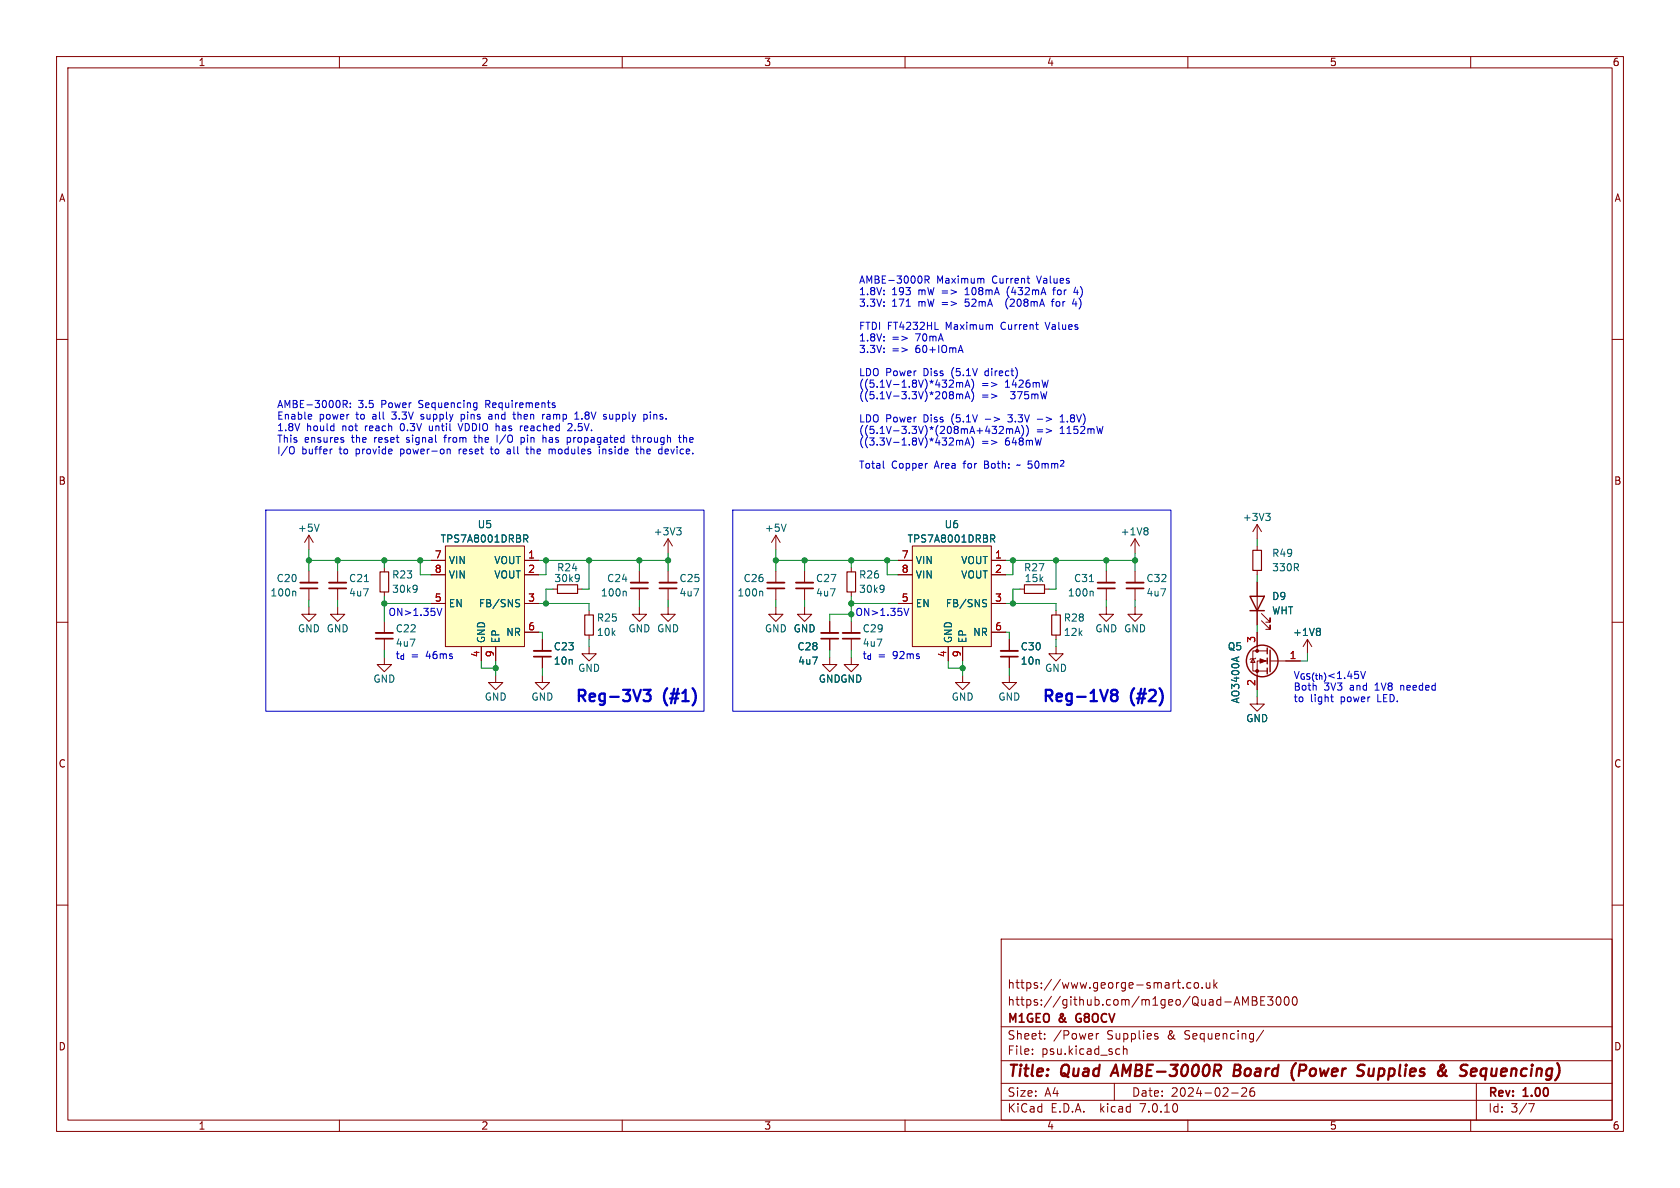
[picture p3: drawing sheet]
<svg xmlns="http://www.w3.org/2000/svg" width="297mm" height="210mm" viewBox="0 0 297 210" stroke-linecap="round" stroke-linejoin="round" font-family="sans-serif">
<g fill="none" stroke="#840000" stroke-width=".18">
<path d="M10 10h277v190h-277zM12 12h273v186h-273zM60 10v2M110 10v2M160 10v2M210 10v2M260 10v2M10 60h2M285 60h2M54.6 94.6v2.6M54.6 94.6l-.8 1.3M54.6 94.6l.8 1.3"/>
<path d="M76.2 99.1h2.5M78.7 96.5h14v17.8h-14zM92.7 99.1h2.5M118.1 95.3v2.5M118.1 95.3l-.8 1.2M118.1 95.3l.8 1.2M137.2 94.6l-.8 1.3M137.2 94.6v2.6M137.2 94.6l.7 1.3M158.7 99.1h2.6M161.3 96.5h14v17.8h-14zM175.3 99.1h2.5"/>
<path d="M200.7 95.3v2.5M200.7 95.3l-.8 1.2M200.7 95.3l.7 1.2M222.2 92.7v2.6M222.2 96.5v.8M222.2 92.7l-.7 1.3M222.2 92.7l.8 1.3M10 110h2M54.6 107.3v1.3h1.3l-1.3 1.3-1.3-1.3h1.3M54.6 101v2M54.6 104v2M59.7 107.3v1.3h1.3l-1.3 1.3-1.3-1.3h1.3"/>
<path d="M59.7 101v2M59.7 104v2M67.9 116.2v1.3h1.3l-1.3 1.2-1.2-1.2h1.2M67.9 100.3v.8M67.9 104.6v.8M67.9 109.9v2M67.9 112.9v2M76.2 101.6h2.5M76.2 106.7h2.5M85.1 114.3v2.5M87.6 119.4v1.3h1.3l-1.3 1.2-1.2-1.2h1.2M87.6 114.3v2.5"/>
<path d="M92.7 101.6h2.5M92.7 106.7h2.5M92.7 111.8h2.5M95.9 119.4v1.3h1.3l-1.3 1.2-1.3-1.2h1.3M95.9 113v2.1M95.9 116.1v2M97.8 104.1h.8M102.1 104.1h.8M104.1 114.3v1.3h1.3l-1.3 1.2-1.2-1.2h1.2M104.1 108v.7M104.1 112.3v.7M113 107.3v1.3h1.3l-1.3 1.3-1.2-1.3h1.2"/>
<path d="M113 101v2M113 104v2M118.1 107.3v1.3h1.3l-1.3 1.3-1.3-1.3h1.3M118.1 101v2M118.1 104v2M137.2 107.3v1.3h1.2l-1.2 1.3-1.3-1.3h1.3M137.2 101v2M137.2 104v2M142.2 107.3v1.3h1.3l-1.3 1.3-1.2-1.3h1.2M142.2 101v2M142.2 104v2M146.7 116.2v1.3h-1.3l1.3 1.2 1.3-1.2h-1.3"/>
<path d="M146.7 109.9v2M146.7 112.9v2M150.5 116.2v1.3h1.3l-1.3 1.2-1.3-1.2h1.3M150.5 100.3v.8M150.5 104.6v.8M150.5 109.9v2M150.5 112.9v2M158.7 101.6h2.6M158.7 106.7h2.6M167.6 114.3v2.5M170.2 119.4v1.3h1.2l-1.2 1.2-1.3-1.2h1.3M170.2 114.3v2.5"/>
<path d="M175.3 101.6h2.5M175.3 106.7h2.5M175.3 111.8h2.5M178.4 119.4v1.3h1.3l-1.3 1.2-1.2-1.2h1.2M178.4 113v2.1M178.4 116.1v2M180.3 104.1h.8M184.7 104.1h.7M186.7 114.3v1.3h1.3l-1.3 1.2-1.3-1.2h1.3M186.7 108v.7M186.7 112.3v.7M195.6 107.3v1.3h1.2l-1.2 1.3-1.3-1.3h1.3"/>
<path d="M195.6 101v2M195.6 104v2M200.7 107.3v1.3h1.2l-1.2 1.3-1.3-1.3h1.3M200.7 101v2M200.7 104v2M221.5 116.5l.4 .6h-.8zM222 116.3l-.1 .2h-.8l-.1 .1M222.2 100.8v.8M222.2 102.9v7.6M222.2 111.8v3.3M223 109.7l1.5 1.6v-.8v.8h-.7M223 108.5l1.5 1.5v-.8v.8h-.7"/>
<path d="M224 116.8h-1.8v5.1M224 115.1h-2.5v3.5h2.5M224.5 116.8h5.4M231.1 113l-.7 1.3M231.1 113v2.6M231.1 113l.8 1.3M285 110h2M222.2 123.2v1.3h1.3l-1.3 1.2-1.2-1.2h1.2M10 160h2M285 160h2M177 166h108v32h-108zM208.1 173.7h.6"/>
<path d="M208.3 173.2v1.3l.4 .2M209.2 174.6v.1M210.5 173.8l-.4-.1-.3 .3v.4l.2 .2h.5M211.2 173.8l.2-.1 .4 .1 .1 .6-.2 .2-.3 .1-.2-.1zM212.5 174.6v.1M213.2 173.7l.1 .9 .4 .1 .2-.1M213.9 173.7v1M214.6 173.2v1.5M214.7 174.1l.5 .6M215.2 173.7l-.6 .6M218.7 176.2l.5 1.5M219.7 177.7v-1.5l.5 1.1 .5-1.1v1.5"/>
<path d="M221.4 176.2h.5l.2 .1 .1 .3-.3 .3a.4 .4 0 0 1 .4 .4 .4 .4 0 0 1-.3 .4h-.6zM221.4 176.9h.5M222.9 176.9h.5M223.6 176.2h-.7v1.5h.7M224.1 176.2h.9l-.5 .6 .5 .1v.7l-.3 .1h-.4l-.2-.1M225.7 176.3l.3-.1a.81 .81 0 0 1 .5 .6 .81 .81 0 0 1-.3 .8l-.1 .1a.81 .81 0 0 1-.4-1.4zM227.2 176.3l.2-.1a.81 .81 0 0 1 .6 .6 .81 .81 0 0 1-.3 .8l-.2 .1a.81 .81 0 0 1-.6-.6 .81 .81 0 0 1 .3-.8zM228.6 176.3l.2-.1a.81 .81 0 0 1 .6 .6 .81 .81 0 0 1-.3 .8l-.1 .1a.81 .81 0 0 1-.4-1.4zM60 198v2M110 198v2M160 198v2M177 194.5h108"/>
<path d="M177 191.5h108M177 187.5h108M177 181.5h108M182.5 186.3v.1M182.5 185.5v.1M184.7 183.6v.1M184.7 182.8v.1M193.8 182.7v1M194.2 182.7l-.2 .1-.2 .2M197 191.5v3M197.8 185.4l.2 .1M198 186.3l-.2 .1"/>
<path d="M198.6 184.9v1.5M198.6 185.5l.2-.1 .4 .1v.9M204.3 182.7l.4 .1M204.3 183.2l.4 .1v.2l-.2 .2h-.3M210 198v2M217.7 193.2h1.2M219.5 192.4l.6-.1 .2 .1 .1 .3-.9 1.1h.9M221.7 192.3a.59 .59 0 0 0-.7 .6v.6l.1 .2 .4 .1 .2-.1 .1-.5-.1-.3h-.5l-.2 .3M223.4 182.1l-1.3 2M260 198v2M261 191.5v6.5M270.2 195.1h1l-.6 1.5"/>
</g>
<path d="M197.3 188.2l-1 2M218.2 189.2h.7M218.9 189.2l.2 .1M219 188.2h-.7l-.2 2 .9-.1M219.1 189.1l-.2 .1M229.1 187.9l-.1 .1M229.7 189.3h.8M230.6 188.2h-.8l-.2 2M242 188.9v1.2l.2 .1 .4-.1M262.6 188.9a.66 .66 0 0 0-.8 .4v.7l.3 .2h.3" fill="none" stroke="#840000" stroke-width=".4"/>
<g fill="none" stroke="#840000" stroke-width=".3">
<path d="M53.1 104h3M58.2 104h3M66.4 112.9h3.1M94.4 116.1h3M111.5 104h3.1M116.6 104h3M135.6 104h3.1M140.7 104h3.1M145.2 112.9h3M149 112.9h3M176.9 116.1h3.1M194.1 104h3"/>
<path d="M199.1 104h3.1M190.3 179.4l-.1 .4 .1 .7"/>
</g>
<g fill="none" stroke="#006464" stroke-width=".18">
<path d="M56.4 92.7l-.4 1.2M92.6 94.6h.5l.2 .2-.1 .4h-.6M92.9 95.2l.4 .6M119.6 93.3h.8l-.4 .5M120.2 93.8l.2 .2v.3l-.2 .3M139 92.7l-.4 1.2M175.1 94.6h.5l.3 .2-.2 .4h-.6M175.4 95.2l.5 .6M202.7 93.3l.3 .2-.3 .3 .3 .3v.2l-.3 .3M223.8 90.7h.7l-.4 .5M224.3 91.2l.2 .3v.3l-.2 .2M52.1 104.5l.2 .2v.7"/>
<path d="M64.4 102.8h.8M73.5 103.4l.2 .2a1.07 1.07 0 0 1-.1 1M73.7 104l-.2 .2M91.4 106.6l.3 .1 .2 .3-.3 .3h-.3M91.4 106l.5 .1M102.2 101.5l.2 .2a1.07 1.07 0 0 1-.2 1M102.4 102.1l-.2 .2M110.5 104.5l.2 .2v.7M134.7 104.5l.1 .2v.7M156 103.4l.2 .2a1.07 1.07 0 0 1-.1 1M156.3 104l-.3 .2M173.9 106.6l.4 .1 .1 .3-.2 .3h-.3"/>
<path d="M173.9 106l.5 .1M192.6 102.8h.7M193.1 104.5l.2 .2v.7M219 116.1l-1.3 .4M233.2 111.1l.2 .2-.2 .3 .2 .3v.2l-.2 .2"/>
</g>
<g fill="none" stroke="#840000" stroke-width=".33">
<path d="M53.1 103h3M58.2 103h3M66.4 111.9h3.1M94.4 115.1h3M111.5 103h3.1M116.6 103h3M135.6 103h3.1M140.7 103h3.1M145.2 111.9h3M149 111.9h3M176.9 115.1h3.1M194.1 103h3"/>
<path d="M199.1 103h3.1"/>
</g>
<g fill="none" stroke="#840000" stroke-width=".25">
<path d="M221 105.4h2.5l-1.3 2.6zM221 108h2.5M224 114.6v1M224 116.3v1M224 118.1v1M224.5 114.9v3.8"/>
<circle cx="223.1" cy="116.8" r="2.79"/>
</g>
<path d="M221.5 97.3h1.5v3.5h-1.5zM67.2 101.1h1.5v3.5h-1.5zM98.6 103.4h3.5v1.5h-3.5zM103.4 108.7h1.5v3.6h-1.5zM149.7 101.1h1.6v3.5h-1.6zM181.1 103.4h3.6v1.5h-3.6zM185.9 108.7h1.6v3.6h-1.6z" fill="none" stroke="#840000" stroke-width=".2"/>
<g fill="#ffffc2" stroke="#ffffc2" stroke-width=".18">
<path d="M78.7 96.5h14v17.8h-14z"/>
<path d="M161.3 96.5h14v17.8h-14z"/>
</g>
<g fill="#840000" stroke="#840000" stroke-width=".18">
<path d="M222.8 116.5l1 .3-1 .4z"/>
<circle cx="222.2" cy="118.6" r=".25"/>
<circle cx="222.2" cy="115.1" r=".25"/>
</g>
<g fill="none" stroke="#0000c2" stroke-width=".18">
<path d="M159.4 59.4l1 .4-1 .4M160.2 54.1h.7M163.5 49.5l.6-.1 .2-.2-.1-.3-.7-.1v1.3M163.8 49.5l.5 .6M165.3 58.2h.6M170.6 52.1h.7M170.7 51.1l-.1 .1M173.6 49.2l.3 .2v.7M178.2 51l-.1 .5 .1 .7M178.2 52.7a1.46 1.46 0 0 0 0 1.9M181.6 49.2h.4M181.9 50.1h.1"/>
<path d="M184.8 57l.4 1.2M185.9 53.3h.4M186.1 51.3h.5M186.3 52.9l-.3 .2v1M186.5 50.8l-.2 .2v1.1M189.9 52.8l-.3 .9h.8M190.1 50.8l-.3 .9h.8M190.2 53.3v.8M51.7 79h.1a.81 .81 0 0 1-.1 1.2M54.9 73.3l.2 .3-.6 .1M55 74l-.1 .1M58.7 79.4l-.3 .1"/>
<path d="M58.9 75.3l.1 .1M59 74.9v1.2M59 76.1h-.1M60.6 77.8l.2 .1-.2 .3M60.6 77.3l.1 .1M60.7 71.4h.6l.1-.2-.1-.3-.6-.1v1.3M61 71.4l.4 .7M61.9 71.9v.2M61.9 71.3v.1M74.4 74l.1 .1M74.6 73.3l-.2 .1 .2 .3M75.9 75.3v.7l.2 .1"/>
<path d="M78.4 77.3h.5M78.7 77l-.1 1.2M79.1 79.4h.4l.1 .8M81 74.9l.4 1.2M81.2 79.4v.8M81.4 79.4l-.2 .2M81.5 73.3v1.2M81.5 74l.4 .1M81.9 73.3h-.4M83.8 77.3h.5M84 76.9v1.1l.3 .2M84 71.2l.3 .1"/>
<path d="M84.3 71.2v1l-.1 .2M84.3 72l-.3 .1M86.4 73.3h.5M86.7 79.4h.5M86.9 79v1.1l.3 .1M87 73.6h-.5l-.1 .2 .1 .3 .5-.1M87.9 76.9v1.3M89.4 76.9l-1.1 1.6M89.7 79.4h.5M90.2 79.7l-.5 .1M90.7 73.3h.4M90.9 74l.2 .1"/>
<path d="M92.1 77.4l.4-.1 .2 .3-.1 .5h-.5M92.1 77.3v1.3M92.4 75.3l-.3 .1M92.8 75.4v.7M93 79.4h.4M93.1 79v1.1l.3 .1M93.3 75.6l-.6 .1M96.2 77.3l.3 .2v.7M96.3 73.3l-.3 .1M97.1 73.3h-.4M97.1 73.6h-.3l-.2 .2 .1 .2 .4 .1M97.3 79.4l.3 .2"/>
<path d="M97.6 79.6v.6M97.8 71.6l.3 .1 .1 .2-.2 .2h-.3M97.8 71.2l.3 .1M98.1 79.4h-.3l-.2 .2M100.8 77.4l.1 .2-.1 .5M101.1 75.2l-.8 .9h.8M101.6 74.1h.7M101.9 73l.1-.2v1.3M102.9 74v.1M106 79.4v.8M106.6 79.5l.3-.1 .2 .2M106.6 79.4v.8"/>
<path d="M107.8 73.3v.6l.3 .2M111.7 77.3h.5M111.9 76.9v1.1l.3 .2M112.4 79.4h.5M112.6 77.5l.4-.2 .2 .2M112.6 76.9v1.3M113.3 79.5l.3-.1 .2 .2M113.3 79v1.2M114.2 73.3l.2 .2v.4l-.2 .2M115 72.8v.1M115 73.3v.8M118 79.4h-.2l-.2 .2v.6h.4"/>
<path d="M118.2 79.7l-.6 .1M119.9 77.3h.5M120.2 78.1l.2 .1M120.8 77.5l.2-.2 .3 .1 .1 .8M120.8 76.9v1.3M159.4 61.5l1 .3-1 .4M169.1 67.6v.9M169.1 69.7v.8M169.1 77.8v.9M169.1 67.7l.4-.1 .1 .2M169.1 69.8l.4-.1 .1 .1M169.1 78l.4-.2 .1 .2"/>
<path d="M169.5 62h.6M169.6 67.8l.2-.2 .3 .1 .1 .8M169.6 67.8v.7M169.6 69.8v.7M169.6 78v.7M169.6 69.8l.2-.1h.3l.1 .8M169.6 78l.2-.2 .3 .1 .1 .8M169.8 61.1l.5 1.2M170.6 68.5l.4-1.3 .5 1.3M170.6 70.5l.4-1.3 .5 1.3M170.6 78.7l.4-1.3 .5 1.3M170.7 68.1h.6"/>
<path d="M170.7 70.1h.6M170.7 78.3h.6M171.8 69.1a1.46 1.46 0 0 1 0 1.9M172.1 67.6v.8l-.3 .5M172.1 77.8v.8l-.3 .6M175.3 67.6l.9 .4-.9 .3M175.3 69.7l.9 .3-.9 .4M175.3 77.8l.9 .4-.9 .4M176.7 75.5l.4-.1 .3 .3-.8 .9h.8M177.9 75.8v.8M177.9 75.9l.4-.1 .2 .2M178.2 73.3h.8"/>
<path d="M178.2 74.5l.2 .1M178.5 76l.2-.2 .3 .1v.7M178.5 76v.6M179.4 76.6l.5-1.2 .4 1.2M179.6 76.3h.6M180.7 75.2a1.49 1.49 0 0 1 0 1.9M181.5 75.2a1.49 1.49 0 0 1 0 1.9M183.4 74.1h.9M184.9 75.8l1 .4-1 .3M187.4 74.6h.8M187.4 73.7l.4-.4v1.3M47 90.2h77.5v35.5h-77.5z"/>
<path d="M89.7 80.2h.5M112.7 80.2h.2M129.5 90.2h77.5v35.5h-77.5zM156.2 82.6l.1 .2M179.7 82.3l.2-.1 .3 .1M77.3 107.5l.4 1.3 .4-1.3M159.8 107.5l.4 1.3 .5-1.3M235.2 123.2h.5M235.4 123.9l.3 .1"/>
</g>
<path d="M113.8 121.9h1.2l-.7 .8a.54 .54 0 0 1 .7 .4v.5l-.2 .2-.7 .1-.3-.1M196.8 122.8l-.2-.1a.41 .41 0 0 1-.2-.4 .41 .41 0 0 1 .4-.4l.6 .1 .2 .3-.1 .3-.3 .2M196.8 122.8l-.4 .4 .1 .6 .3 .1h.4l.4-.3v-.4l-.4-.4M196.8 122.8h.4" fill="none" stroke="#0000c2" stroke-width=".4"/>
<g fill="none" stroke="#009600" stroke-width=".18">
<path d="M54.6 99.1h21.6M54.6 97.2v3.8M59.7 99.1v1.9M67.9 99.1v1.2M74.3 99.1v2.5h1.9M95.2 99.1h22.9M96.5 99.1v2.5h-1.3M104.1 99.1v5h-1.2M113 99.1v1.9M118.1 97.8v3.2M137.2 97.2v3.8M137.2 99.1h21.5"/>
<path d="M142.2 99.1v1.9M150.5 99.1v1.2M156.8 99.1v2.5h1.9M177.8 99.1h22.9M179.1 99.1v2.5h-1.3M186.7 99.1v5h-1.3M195.6 99.1v1.9M200.7 97.8v3.2M222.2 95.3v1.2M54.6 106v1.3M59.7 106v1.3M67.9 106.7h8.3"/>
<path d="M67.9 105.4v4.5M67.9 114.9v1.3M85.1 116.8v1.3h2.5M87.6 116.8v2.6M95.2 106.7h8.9v1.3M95.2 111.8h.7v1.2M95.9 118.1v1.3M97.8 104.1h-1.3v2.6M104.1 113v1.3M113 106v1.3M118.1 106v1.3M137.2 106v1.3"/>
<path d="M142.2 106v1.3M146.7 114.9v1.3M150.5 105.4v4.5M150.5 114.9v1.3M150.5 108.6h-3.8v1.3M150.5 106.7h8.2M167.6 116.8v1.3h2.6M170.2 116.8v2.6M177.8 106.7h8.9v1.3M177.8 111.8h.6v1.2M178.4 118.1v1.3M180.3 104.1h-1.2v2.6"/>
<path d="M186.7 113v1.3M195.6 106v1.3M200.7 106v1.3M222.2 101.6v1.3M222.2 110.5v1.3M231.1 115.6v1.2h-1.2M222.2 121.9v1.3"/>
</g>
<g fill="#009600" stroke="#009600" stroke-width=".18">
<circle cx="200.7" cy="99.1" r=".46"/>
<circle cx="179.1" cy="99.1" r=".46"/>
<circle cx="179.1" cy="106.7" r=".46"/>
<circle cx="186.7" cy="99.1" r=".46"/>
<circle cx="195.6" cy="99.1" r=".46"/>
<circle cx="150.5" cy="108.6" r=".46"/>
<circle cx="170.2" cy="118.1" r=".46"/>
<circle cx="142.2" cy="99.1" r=".46"/>
<circle cx="137.2" cy="99.1" r=".46"/>
<circle cx="150.5" cy="106.7" r=".46"/>
<circle cx="150.5" cy="99.1" r=".46"/>
<circle cx="156.8" cy="99.1" r=".46"/>
<circle cx="59.7" cy="99.1" r=".46"/>
<circle cx="67.9" cy="106.7" r=".46"/>
<circle cx="67.9" cy="99.1" r=".46"/>
<circle cx="74.3" cy="99.1" r=".46"/>
<circle cx="54.6" cy="99.1" r=".46"/>
<circle cx="118.1" cy="99.1" r=".46"/>
<circle cx="104.1" cy="99.1" r=".46"/>
<circle cx="113" cy="99.1" r=".46"/>
<circle cx="96.5" cy="99.1" r=".46"/>
<circle cx="96.5" cy="106.7" r=".46"/>
<circle cx="87.6" cy="118.1" r=".46"/>
</g>
<g font-size="2.8" fill="#0000c2">
<text x="101.6" y="124.2">Reg-3V3</text>
<text x="117.4" y="124.2">(#1)</text>
<text x="184.1" y="124.2">Reg-1V8</text>
<text x="200" y="124.2">(#2)</text>
</g>
<g font-size="2.8" fill="#840000">
<text x="178" y="190.9">Title:</text>
<text x="187.7" y="190.9">Quad</text>
<text x="197.5" y="190.9">AMBE-3000R</text>
<text x="219.7" y="190.9">Board</text>
<text x="230.7" y="190.9">(Power</text>
<text x="243.2" y="190.9">Supplies</text>
<text x="258.2" y="190.9">&amp;</text>
<text x="263" y="190.9">Sequencing)</text>
</g>
<g font-size="2.1" fill="#840000">
<text x="178" y="178">https://github.com/m1geo/Quad-AMBE3000</text>
<text x="178" y="175">https://www.george-smart.co.uk</text>
<text x="178" y="184">Sheet:</text>
<text x="178" y="181.2">M1GEO</text>
<text x="186.2" y="184">/Power</text>
<text x="187.3" y="181.2">&amp;</text>
<text x="190.9" y="181.2">G8OCV</text>
<text x="195.7" y="184">Supplies</text>
<text x="206.5" y="184">&amp;</text>
<text x="209.7" y="184">Sequencing/</text>
<text x="178" y="186.7">File:</text>
<text x="184.1" y="186.7">psu.kicad_sch</text>
<text x="178" y="196.9">KiCad</text>
<text x="178" y="194.1">Size:</text>
<text x="184.7" y="194.1">A4</text>
<text x="185.7" y="196.9">E.D.A.</text>
<text x="194.6" y="196.9">kicad</text>
<text x="200" y="194.1">Date:</text>
<text x="201.8" y="196.9">7.0.10</text>
<text x="207" y="194.1">2024-02-26</text>
<text x="263" y="194.3">Rev:</text>
<text x="263" y="196.9">Id:</text>
<text x="267.1" y="196.9">3/7</text>
<text x="269.4" y="194.3">1.00</text>
</g>
<g font-size="1.8" fill="#840000">
<text x="35" y="11.9">1</text>
<text x="85" y="11.9">2</text>
<text x="135" y="11.9">3</text>
<text x="185" y="11.9">4</text>
<text x="235" y="11.9">5</text>
<text x="285" y="11.9">6</text>
<text x="10.3" y="35.9">A</text>
<text x="285.3" y="35.9">A</text>
<text x="10.3" y="85.9">B</text>
<text x="285.3" y="85.9">B</text>
<text x="10.3" y="135.9">C</text>
<text x="285.3" y="135.9">C</text>
<text x="10.3" y="185.9">D</text>
<text x="285.3" y="185.9">D</text>
<text x="35" y="199.9">1</text>
<text x="85" y="199.9">2</text>
<text x="135" y="199.9">3</text>
<text x="185" y="199.9">4</text>
<text x="235" y="199.9">5</text>
<text x="285" y="199.9">6</text>
</g>
<g font-size="1.8" fill="#0000c2">
<text x="151.8" y="50.2">AMBE-3000R</text>
<text x="151.8" y="52.3">1.8V:</text>
<text x="157.7" y="52.3">193</text>
<text x="162.5" y="52.3">mW =&gt;</text>
<text x="165.6" y="50.2">Maximum</text>
<text x="171.1" y="52.3">108mA</text>
<text x="175.5" y="50.2">Current</text>
<text x="178.7" y="52.3">(432mA</text>
<text x="183.6" y="50.2">Values</text>
<text x="187.1" y="52.3">for</text>
<text x="190.9" y="52.3">4)</text>
<text x="151.8" y="54.3">3.3V:</text>
<text x="151.8" y="58.4">FTDI FT4232HL</text>
<text x="157.7" y="54.3">171</text>
<text x="162.5" y="54.3">mW =&gt;</text>
<text x="167.3" y="58.4">Maximum</text>
<text x="171.1" y="54.3">52mA</text>
<text x="177.2" y="58.4">Current</text>
<text x="178.6" y="54.3">(208mA</text>
<text x="185.4" y="58.4">Values</text>
<text x="187.1" y="54.3">for</text>
<text x="190.9" y="54.3">4)</text>
<text x="151.8" y="60.4">1.8V:</text>
<text x="151.8" y="62.5">3.3V:</text>
<text x="157.7" y="60.4">=&gt;</text>
<text x="157.7" y="62.5">=&gt;</text>
<text x="162" y="60.4">70mA</text>
<text x="162" y="62.5">60+IOmA</text>
<text x="151.8" y="66.6">LDO Power</text>
<text x="151.8" y="68.6">((5.1V-1.8V)*432mA)</text>
<text x="151.8" y="70.7">((5.1V-3.3V)*208mA)</text>
<text x="163.4" y="66.6">Diss</text>
<text x="168.5" y="66.6">(5.1V</text>
<text x="173.5" y="68.6">=&gt;</text>
<text x="173.5" y="70.7">=&gt;</text>
<text x="174.6" y="66.6">direct)</text>
<text x="177.8" y="68.6">1426mW</text>
<text x="179" y="70.7">375mW</text>
<text x="48.9" y="72.2">AMBE-3000R:</text>
<text x="48.9" y="74.3">Enable</text>
<text x="48.9" y="76.3">1.8V</text>
<text x="54.2" y="76.3">hould</text>
<text x="56.4" y="74.3">power</text>
<text x="60.6" y="76.3">not</text>
<text x="63.1" y="74.3">to</text>
<text x="63.3" y="72.2">3.5</text>
<text x="64.8" y="76.3">reach</text>
<text x="66.1" y="74.3">all</text>
<text x="67.5" y="72.2">Power</text>
<text x="69.8" y="74.3">3.3V</text>
<text x="71.2" y="76.3">0.3V</text>
<text x="74.3" y="72.2">Sequencing</text>
<text x="75.1" y="74.3">supply</text>
<text x="76.5" y="76.3">until</text>
<text x="82" y="76.3">VDDIO has</text>
<text x="82.3" y="74.3">pins</text>
<text x="86.3" y="72.2">Requirements</text>
<text x="87.4" y="74.3">and</text>
<text x="92.1" y="74.3">then</text>
<text x="93.2" y="76.3">reached</text>
<text x="97.3" y="74.3">ramp</text>
<text x="101.9" y="76.3">2.5V.</text>
<text x="103.3" y="74.3">1.8V</text>
<text x="108.6" y="74.3">supply</text>
<text x="115.9" y="74.3">pins.</text>
<text x="151.8" y="74.8">LDO Power</text>
<text x="151.8" y="76.8">((5.1V-3.3V)*(208mA+432mA))</text>
<text x="163.4" y="74.8">Diss</text>
<text x="168.5" y="74.8">(5.1V</text>
<text x="174.6" y="74.8">-&gt;</text>
<text x="178.9" y="74.8">3.3V</text>
<text x="183.2" y="76.8">=&gt;</text>
<text x="184.2" y="74.8">-&gt;</text>
<text x="187.5" y="76.8">1152mW</text>
<text x="188.5" y="74.8">1.8V)</text>
<text x="48.9" y="78.4">This</text>
<text x="48.9" y="80.4">I/O</text>
<text x="53.3" y="80.4">buffer</text>
<text x="53.8" y="78.4">ensures</text>
<text x="60.1" y="80.4">to</text>
<text x="62.3" y="78.4">the</text>
<text x="63.2" y="80.4">provide</text>
<text x="66.4" y="78.4">reset</text>
<text x="71.2" y="80.4">power-on</text>
<text x="72.3" y="78.4">signal</text>
<text x="79.2" y="78.4">from</text>
<text x="81.8" y="80.4">reset</text>
<text x="84.8" y="78.4">the</text>
<text x="87.7" y="80.4">to</text>
<text x="88.9" y="78.4">I/O</text>
<text x="90.7" y="80.4">all</text>
<text x="93.3" y="78.4">pin</text>
<text x="94.4" y="80.4">the</text>
<text x="97.4" y="78.4">has</text>
<text x="98.5" y="80.4">modules</text>
<text x="101.9" y="78.4">propagated</text>
<text x="107.6" y="80.4">inside</text>
<text x="113.7" y="78.4">through</text>
<text x="114.4" y="80.4">the</text>
<text x="118.5" y="80.4">device.</text>
<text x="122.1" y="78.4">the</text>
<text x="151.8" y="78.8">((3.3V-1.8V)*432mA)</text>
<text x="151.8" y="82.9">Total</text>
<text x="157.6" y="82.9">Copper</text>
<text x="165.4" y="82.9">Area</text>
<text x="170.6" y="82.9">for</text>
<text x="173.5" y="78.8">=&gt;</text>
<text x="174.5" y="82.9">Both:</text>
<text x="177.8" y="78.8">648mW</text>
<text x="180.5" y="82.9">~ 50mm^{2}</text>
<text x="68.6" y="109">ON&gt;1.35V</text>
<text x="151.1" y="109">ON&gt;1.35V</text>
<text x="69.8" y="116.6">t_{d}</text>
<text x="72.7" y="116.6">=</text>
<text x="75.4" y="116.6">46ms</text>
<text x="152.4" y="116.6">t_{d}</text>
<text x="155.2" y="116.6">=</text>
<text x="158" y="116.6">92ms</text>
<text x="228.6" y="120.1">V_{GS(th)}&lt;1.45V</text>
<text x="228.6" y="122.2">Both</text>
<text x="228.6" y="124.2">to</text>
<text x="231.6" y="124.2">light</text>
<text x="234.1" y="122.2">3V3</text>
<text x="237.1" y="124.2">power</text>
<text x="238.7" y="122.2">and</text>
<text x="243.4" y="122.2">1V8</text>
<text x="243.8" y="124.2">LED.</text>
<text x="248" y="122.2">needed</text>
</g>
<g font-size="1.8" fill="#006464">
<text x="52.6" y="94.2">+5V</text>
<text x="84.4" y="93.6">U5</text>
<text x="115.5" y="94.8">+3V3</text>
<text x="135.1" y="94.2">+5V</text>
<text x="166.9" y="93.6">U6</text>
<text x="198" y="94.8">+1V8</text>
<text x="219.6" y="92.3">+3V3</text>
<text x="77.8" y="96.1">TPS7A8001DRBR</text>
<text x="79.2" y="99.9">VIN</text>
<text x="87.3" y="99.9">VOUT</text>
<text x="98.4" y="101.2">R24</text>
<text x="160.3" y="96.1">TPS7A8001DRBR</text>
<text x="161.8" y="99.9">VIN</text>
<text x="169.8" y="99.9">VOUT</text>
<text x="180.9" y="101.2">R27</text>
<text x="224.8" y="101.2">330R</text>
<text x="224.8" y="98.7">R49</text>
<text x="47.7" y="105.6">100n</text>
<text x="48.8" y="103.1">C20</text>
<text x="61.6" y="103.1">C21</text>
<text x="61.6" y="105.6">4u7</text>
<text x="69.2" y="102.5">R23</text>
<text x="69.2" y="105">30k9</text>
<text x="79.2" y="107.5">EN</text>
<text x="79.2" y="102.5">VIN</text>
<text x="84.6" y="107.5">FB/SNS</text>
<text x="87.3" y="102.5">VOUT</text>
<text x="97.9" y="103.1">30k9</text>
<text x="106.1" y="105.6">100n</text>
<text x="107.2" y="103.1">C24</text>
<text x="120" y="103.1">C25</text>
<text x="120" y="105.6">4u7</text>
<text x="130.3" y="105.6">100n</text>
<text x="131.4" y="103.1">C26</text>
<text x="144.2" y="103.1">C27</text>
<text x="144.2" y="105.6">4u7</text>
<text x="151.8" y="102.5">R26</text>
<text x="151.8" y="105">30k9</text>
<text x="161.8" y="107.5">EN</text>
<text x="161.8" y="102.5">VIN</text>
<text x="167.1" y="107.5">FB/SNS</text>
<text x="169.8" y="102.5">VOUT</text>
<text x="181.1" y="103.1">15k</text>
<text x="188.7" y="105.6">100n</text>
<text x="189.8" y="103.1">C31</text>
<text x="202.6" y="103.1">C32</text>
<text x="202.6" y="105.6">4u7</text>
<text x="224.8" y="106.3">D9</text>
<text x="52.6" y="112">GND GND</text>
<text x="69.9" y="112">C22</text>
<text x="86" y="113.8" transform="rotate(-90 86 113.8)">GND</text>
<text x="88.5" y="113.8" transform="rotate(-90 88.5 113.8)">EP</text>
<text x="89.4" y="112.6">NR</text>
<text x="105.4" y="112.6">10k</text>
<text x="105.4" y="110.1">R25</text>
<text x="111" y="112">GND GND</text>
<text x="135.1" y="112">GND GND</text>
<text x="140.2" y="112">GND</text>
<text x="152.4" y="112">C29</text>
<text x="168.5" y="113.8" transform="rotate(-90 168.5 113.8)">GND</text>
<text x="171" y="113.8" transform="rotate(-90 171 113.8)">EP</text>
<text x="171.9" y="112.6">NR</text>
<text x="188" y="112.6">12k</text>
<text x="188" y="110.1">R28</text>
<text x="193.5" y="112">GND GND</text>
<text x="224.8" y="108.8">WHT</text>
<text x="228.5" y="112.6">+1V8</text>
<text x="69.9" y="114.5">4u7</text>
<text x="97.8" y="115.2">C23</text>
<text x="97.8" y="117.7">10n</text>
<text x="102.1" y="119">GND</text>
<text x="140.9" y="115.2">C28</text>
<text x="141" y="117.7">4u7</text>
<text x="152.4" y="114.5">4u7</text>
<text x="180.3" y="115.2">C30</text>
<text x="180.3" y="117.7">10n</text>
<text x="184.7" y="119">GND</text>
<text x="217" y="115.2">Q5</text>
<text x="65.9" y="120.9">GND</text>
<text x="85.6" y="124.1">GND</text>
<text x="93.8" y="124.1">GND</text>
<text x="144.6" y="120.9">GNDGND</text>
<text x="168.1" y="124.1">GND</text>
<text x="176.4" y="124.1">GND</text>
<text x="219.3" y="124.5" transform="rotate(-90 219.3 124.5)">AO3400A</text>
<text x="220.2" y="127.9">GND</text>
</g>
<g font-size="1.8" fill="#a90000">
<text x="76.8" y="98.8">7</text>
<text x="76.8" y="101.3">8</text>
<text x="93.3" y="98.8">1</text>
<text x="93.3" y="101.3">2</text>
<text x="159.3" y="98.8">7</text>
<text x="159.3" y="101.3">8</text>
<text x="175.8" y="98.8">1</text>
<text x="175.8" y="101.3">2</text>
<text x="76.8" y="106.4">5</text>
<text x="93.3" y="106.4">3</text>
<text x="159.3" y="106.4">5</text>
<text x="175.8" y="106.4">3</text>
<text x="93.3" y="111.5">6</text>
<text x="175.8" y="111.5">6</text>
<text x="222" y="113.7" transform="rotate(-90 222 113.7)">3</text>
<text x="84.8" y="116.3" transform="rotate(-90 84.8 116.3)">4</text>
<text x="87.4" y="116.3" transform="rotate(-90 87.4 116.3)">9</text>
<text x="167.4" y="116.3" transform="rotate(-90 167.4 116.3)">4</text>
<text x="169.9" y="116.3" transform="rotate(-90 169.9 116.3)">9</text>
<text x="227.9" y="116.6">1</text>
<text x="222" y="121.4" transform="rotate(-90 222 121.4)">2</text>
</g>
</svg>
